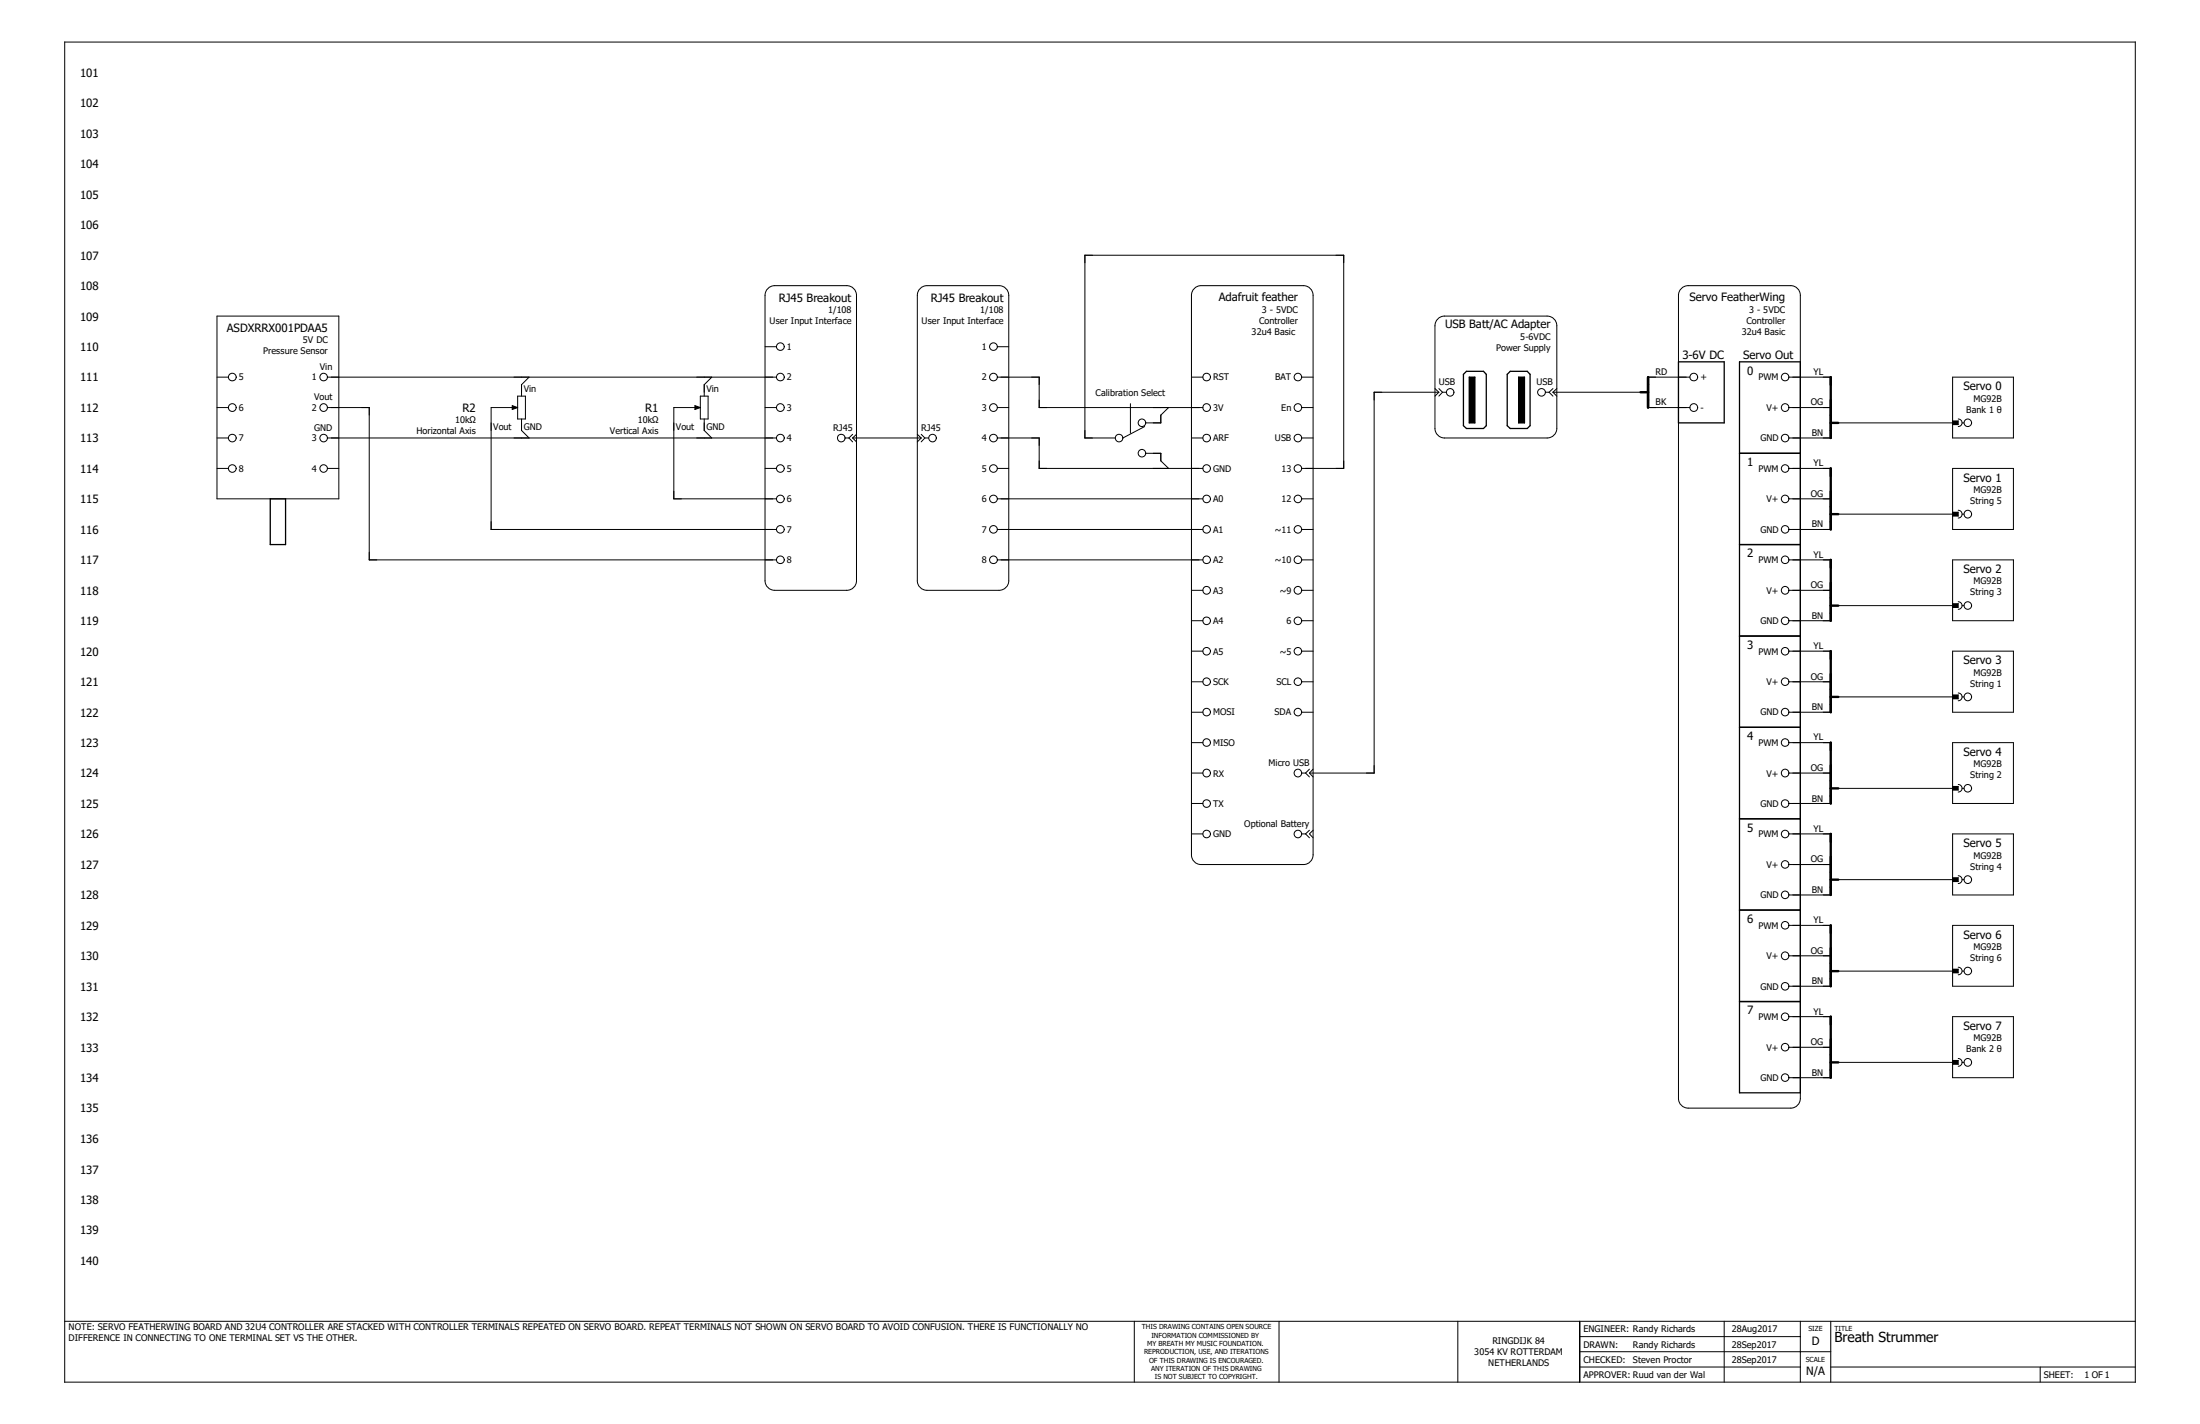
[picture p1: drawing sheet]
<svg xmlns="http://www.w3.org/2000/svg" width="432mm" height="279mm" viewBox="0 0 432 279" stroke-linecap="round" stroke-linejoin="round" font-family="sans-serif">
<path d="M275.8 8.2l-263.1 263M12.6 221.6l76.7 49.6M12.6 271.1l.1 .1" fill="none" stroke="#fff" stroke-width=".2"/>
<g fill="none" stroke="#000" stroke-width=".2">
<path d="M12.7 8.3h406.4v262.9h-406.4zM150.7 56.6l.9-.5 .5-.1h14.1a1.9 1.9 0 0 1 1.9 2v56a1.89 1.89 0 0 1-1.9 1.8h-14.1a1.89 1.89 0 0 1-1.9-1.8v-56v-.6zM180.6 56.6l.8-.5 .5-.1h14.2a1.9 1.9 0 0 1 1.9 2v56a1.89 1.89 0 0 1-1.9 1.8h-14.2a1.89 1.89 0 0 1-1.9-1.8v-56l.1-.6zM234.4 56.6l.8-.5 .5-.1h20.2a1.89 1.89 0 0 1 1.8 2v109.7a1.89 1.89 0 0 1-1.8 1.9h-20.2a1.89 1.89 0 0 1-1.9-1.9v-109.7l.1-.6zM330 56.6l.8-.5 .5-.1h20.2a1.89 1.89 0 0 1 1.9 2v157.5a1.89 1.89 0 0 1-1.9 1.9h-20.2a1.9 1.9 0 0 1-1.9-1.9v-157.5l.1-.6zM42.6 74h2.2M42.6 80h2.2M42.6 62h23.9v35.9h-23.9zM64.3 74h88.1M64.3 80h8.2v29.9h79.9M100.5 79.6l1.1 .4-1.1 .3zM101.6 80h-5.2v23.9h56"/>
<path d="M101.6 77.7h1.5v4.5h-1.5zM103.8 74l-1.4 1.5v2.2M136.4 79.6l1.1 .4-1.1 .3zM137.5 80h-5.3v17.9h20.2M137.5 77.7h1.5v4.5h-1.5zM139.7 74l-1.5 1.5v2.2M150.2 80h2.2M150.2 68h2.2M195.7 74h8.3v6h32.1M195.7 80h2.3M195.7 68h2.3M221.9 79.2v5.8"/>
<path d="M229.4 80l-1.6 1.4v1.6h-2.9M233.8 74h2.3M255.5 74h2.2M255.5 80h2.2M281.6 76.2l.8 .8M282.2 62.6l.8-.5 .5-.1h20.2a1.9 1.9 0 0 1 1.9 1.9v20.2a1.89 1.89 0 0 1-1.9 1.8h-20.2a1.88 1.88 0 0 1-1.9-1.8v-20.2l.1-.5zM282.4 77h-12.7v74.7h-12.7M282.4 77l-.8 .7M282.4 76.2l.7 .8M283.1 77h.8M283.1 77l-.7 .7M303.3 77h.7"/>
<path d="M304 77l.8 .7M304.8 77h18.7M304.8 76.2l-.8 .8M304.8 77l.8 .7M305.6 76.2l-.8 .8M323.5 74h8.2M323.5 80h8.2M351.1 74h8.2M351.1 80h8.2M383.2 74h12v11.9h-12zM42.6 85.9h2.2M42.6 91.9h2.2"/>
<path d="M64.3 85.9h88.1M64.3 91.9h2.2M102.4 82.2v2.3l1.4 1.4M138.2 82.2v2.3l1.5 1.4M150.2 91.9h2.2M165.9 85.9h.7M166.6 85.9l.7 .8M167.3 85.9h13.5M167.3 85.2l-.7 .7M167.3 85.9l.8 .8M168.1 85.2l-.8 .7M180 85.2l.8 .7"/>
<path d="M180.8 85.9l-.8 .8M180.8 85.2l.7 .7M181.5 85.9h.8M181.5 85.9l-.7 .8M195.7 85.9h8.3v6h32.1M195.7 91.9h2.3M195.7 97.9h40.4M218.9 85.9h-6v-35.8h50.8v41.8h-8.2M224.7 83.7l-4.3 2.2M224.9 88.9h2.9v1.5l1.6 1.5M233.8 85.9h2.3M255.5 85.9h2.2"/>
<path d="M255.5 97.9h2.2M351.1 85.9h8.2M351.1 91.9h8.2M351.1 97.9h8.2M359.3 83h23.9M383.2 91.9h12v12h-12zM383.2 82.6h1.1v.7h-1.1M384.3 82.2a.74 .74 0 0 1 .8 .8 .74 .74 0 0 1-.8 .7M385.1 83h.4M195.7 103.9h40.4M195.7 109.9h40.4M233.8 115.8h2.3"/>
<path d="M255.5 103.9h2.2M255.5 109.9h2.2M255.5 115.8h2.2M351.1 103.9h8.2M351.1 109.9h8.2M351.1 115.8h8.2M359.3 100.9h23.9M359.3 118.8h23.9M383.2 109.9h12v11.9h-12zM383.2 100.5h1.1v.8h-1.1M383.2 118.4h1.1v.8h-1.1M384.3 100.1a.76 .76 0 0 1 .8 .8 .76 .76 0 0 1-.8 .7"/>
<path d="M384.3 118.1a.74 .74 0 0 1 .8 .7 .74 .74 0 0 1-.8 .7M385.1 100.9h.4M385.1 118.8h.4M233.8 121.8h2.3M233.8 127.8h2.3M233.8 139.7h2.3M233.8 133.8h2.3M255.5 121.8h2.2M255.5 127.8h2.2M255.5 139.7h2.2M255.5 133.8h2.2M351.1 121.8h8.2"/>
<path d="M351.1 127.8h8.2M351.1 139.7h8.2M351.1 133.8h8.2M359.3 136.7h23.9M383.2 127.8h12v11.9h-12zM383.2 136.4h1.1v.7h-1.1M384.3 136a.76 .76 0 0 1 .8 .7 .76 .76 0 0 1-.8 .8M385.1 136.7h.4M233.8 145.7h2.3M233.8 157.6h2.3M233.8 151.7h2.3M255.5 151.7h.7"/>
<path d="M256.2 151.7l.8 .7M257 150.9l-.8 .8M257 151.7l.7 .7M257.7 150.9l-.7 .8M351.1 145.7h8.2M351.1 157.6h8.2M351.1 151.7h8.2M359.3 154.7h23.9M383.2 145.7h12v11.9h-12zM383.2 154.3h1.1v.7h-1.1M384.3 153.9a.74 .74 0 0 1 .8 .8 .74 .74 0 0 1-.8 .7M385.1 154.7h.4"/>
<path d="M233.8 163.6h2.3M255.5 163.6h.7M256.2 163.6l.8 .8M257 162.9l-.8 .7M257.7 162.9l-.7 .7 .7 .8M351.1 163.6h8.2M351.1 175.6h8.2M351.1 169.6h8.2M359.3 172.6h23.9M383.2 163.6h12v12h-12zM383.2 172.2h1.1v.8h-1.1M384.3 171.8a.76 .76 0 0 1 .8 .8 .76 .76 0 0 1-.8 .8"/>
<path d="M385.1 172.6h.4M351.1 181.6h8.2M351.1 193.5h8.2M351.1 187.5h8.2M351.1 199.5h8.2M359.3 190.5h23.9M383.2 181.6h12v11.9h-12zM383.2 199.5h12v12h-12zM383.2 190.2h1.1v.7h-1.1M384.3 189.8a.74 .74 0 0 1 .8 .7 .74 .74 0 0 1-.8 .8M385.1 190.5h.4M351.1 211.5h8.2"/>
<path d="M351.1 205.5h8.2M359.3 208.4h23.9M383.2 208.1h1.1v.7h-1.1M384.3 207.7a.76 .76 0 0 1 .8 .7 .76 .76 0 0 1-.8 .8M385.1 208.4h.4M12.7 259.2h406.4M222.6 259.2v12M251 259.2v12M286.1 259.2v12M310 259.2v12M338.4 259.2v12M353.4 259.2v12"/>
<path d="M359.3 259.2v12M310 268.2h43.4M310 265.2h49.3M310 262.3h43.4M359.3 268.2h59.8M400.4 268.2v3"/>
<circle cx="45.6" cy="80" r=".76"/>
<circle cx="45.6" cy="74" r=".76"/>
<circle cx="63.5" cy="80" r=".75"/>
<circle cx="63.5" cy="74" r=".75"/>
<circle cx="153.2" cy="80" r=".76"/>
<circle cx="153.2" cy="74" r=".76"/>
<circle cx="153.2" cy="68" r=".75"/>
<circle cx="195" cy="80" r=".76"/>
<circle cx="195" cy="74" r=".76"/>
<circle cx="195" cy="68" r=".75"/>
<circle cx="236.8" cy="80" r=".76"/>
<circle cx="236.8" cy="74" r=".75"/>
<circle cx="254.7" cy="80" r=".75"/>
<circle cx="254.7" cy="74" r=".74"/>
<circle cx="284.6" cy="77" r=".74"/>
<circle cx="302.6" cy="77" r=".75"/>
<circle cx="332.4" cy="80" r=".76"/>
<circle cx="332.4" cy="74" r=".76"/>
<circle cx="350.4" cy="80" r=".75"/>
<circle cx="350.4" cy="74" r=".75"/>
<circle cx="45.6" cy="86" r=".75"/>
<circle cx="45.6" cy="91.9" r=".75"/>
<circle cx="63.5" cy="86" r=".74"/>
<circle cx="63.5" cy="91.9" r=".74"/>
<circle cx="153.2" cy="86" r=".75"/>
<circle cx="153.2" cy="91.9" r=".75"/>
<circle cx="153.2" cy="97.9" r=".75"/>
<circle cx="165.1" cy="86" r=".75"/>
<circle cx="183" cy="86" r=".74"/>
<circle cx="195" cy="86" r=".75"/>
<circle cx="195" cy="91.9" r=".75"/>
<circle cx="195" cy="97.9" r=".75"/>
<circle cx="219.6" cy="86" r=".74"/>
<circle cx="224.1" cy="88.9" r=".74"/>
<circle cx="224.1" cy="83" r=".74"/>
<circle cx="236.8" cy="86" r=".75"/>
<circle cx="236.8" cy="97.9" r=".75"/>
<circle cx="236.8" cy="91.9" r=".75"/>
<circle cx="254.7" cy="86" r=".74"/>
<circle cx="254.7" cy="91.9" r=".74"/>
<circle cx="254.7" cy="97.9" r=".74"/>
<circle cx="350.4" cy="86" r=".74"/>
<circle cx="350.4" cy="97.9" r=".74"/>
<circle cx="350.4" cy="91.9" r=".74"/>
<circle cx="386.2" cy="83" r=".74"/>
<circle cx="153.2" cy="109.8" r=".76"/>
<circle cx="153.2" cy="103.9" r=".75"/>
<circle cx="195" cy="109.8" r=".76"/>
<circle cx="195" cy="103.9" r=".75"/>
<circle cx="236.8" cy="115.8" r=".76"/>
<circle cx="236.8" cy="109.8" r=".75"/>
<circle cx="236.8" cy="103.9" r=".75"/>
<circle cx="254.7" cy="115.8" r=".75"/>
<circle cx="254.7" cy="109.8" r=".74"/>
<circle cx="254.7" cy="103.9" r=".74"/>
<circle cx="350.4" cy="115.8" r=".75"/>
<circle cx="350.4" cy="109.8" r=".75"/>
<circle cx="350.4" cy="103.9" r=".74"/>
<circle cx="386.2" cy="100.9" r=".75"/>
<circle cx="386.2" cy="118.8" r=".74"/>
<circle cx="236.8" cy="121.8" r=".75"/>
<circle cx="236.8" cy="139.7" r=".75"/>
<circle cx="236.8" cy="133.8" r=".75"/>
<circle cx="236.8" cy="127.8" r=".75"/>
<circle cx="254.7" cy="121.8" r=".74"/>
<circle cx="254.7" cy="133.8" r=".74"/>
<circle cx="254.7" cy="139.7" r=".74"/>
<circle cx="254.7" cy="127.8" r=".74"/>
<circle cx="350.4" cy="121.8" r=".74"/>
<circle cx="350.4" cy="133.8" r=".74"/>
<circle cx="350.4" cy="139.7" r=".74"/>
<circle cx="350.4" cy="127.8" r=".74"/>
<circle cx="386.2" cy="136.7" r=".75"/>
<circle cx="236.8" cy="151.7" r=".76"/>
<circle cx="236.8" cy="145.7" r=".75"/>
<circle cx="236.8" cy="157.7" r=".75"/>
<circle cx="254.7" cy="151.7" r=".75"/>
<circle cx="350.4" cy="151.7" r=".75"/>
<circle cx="350.4" cy="145.7" r=".75"/>
<circle cx="350.4" cy="157.7" r=".74"/>
<circle cx="386.2" cy="154.7" r=".74"/>
<circle cx="236.8" cy="163.6" r=".75"/>
<circle cx="254.7" cy="163.6" r=".74"/>
<circle cx="350.4" cy="175.6" r=".74"/>
<circle cx="350.4" cy="169.6" r=".74"/>
<circle cx="350.4" cy="163.6" r=".74"/>
<circle cx="386.2" cy="172.6" r=".75"/>
<circle cx="350.4" cy="187.5" r=".75"/>
<circle cx="350.4" cy="181.6" r=".75"/>
<circle cx="350.4" cy="193.5" r=".74"/>
<circle cx="350.4" cy="199.5" r=".74"/>
<circle cx="386.2" cy="190.5" r=".74"/>
<circle cx="350.4" cy="211.4" r=".74"/>
<circle cx="350.4" cy="205.5" r=".74"/>
<circle cx="386.2" cy="208.4" r=".75"/>
</g>
<g fill="none" stroke="#000" stroke-width=".47">
<path d="M322 77h1.5M323.5 74v6M359.3 74v11.9M359.3 91.9v12M359.3 83h1.5M359.3 109.9v11.9M359.3 100.9h1.5M359.3 118.8h1.5M359.3 127.8v11.9M359.3 136.7h1.5M359.3 145.7v11.9M359.3 154.7h1.5"/>
<path d="M359.3 163.6v12M359.3 172.6h1.5M359.3 181.6v11.9M359.3 199.5v12M359.3 190.5h1.5M359.3 208.4h1.5"/>
</g>
<g fill="none" stroke="#000" stroke-width=".25">
<path d="M287.8 72.9h3.4l.5 .5v10.1l-.5 .6h-3.4l-.6-.6v-10.1zM288.4 74h1.1v9h-1.1zM296.4 72.9h3.4l.5 .5v10.1l-.5 .6h-3.4l-.6-.6v-10.1zM298.1 74h1.1v9h-1.1zM329.4 71h9v12h-9zM341.4 71h12v143.4h-12zM53 97.9h3v8.9h-3zM341.4 88.9h12M341.4 106.8h12M341.4 124.8h12M341.4 142.7h12M341.4 160.7h12"/>
<path d="M341.4 178.6h12M341.4 196.5h12"/>
</g>
<path d="M100.5 79.6l1.1 .4-1.1 .3zM136.4 79.6l1.1 .4-1.1 .3zM288.4 74h1.1v9h-1.1zM298.1 74h1.1v9h-1.1zM383.2 82.6h1.1v.7h-1.1zM383.2 100.5h1.1v.8h-1.1zM383.2 118.4h1.1v.8h-1.1zM383.2 136.4h1.1v.7h-1.1zM383.2 154.3h1.1v.7h-1.1zM383.2 172.2h1.1v.8h-1.1zM383.2 190.2h1.1v.7h-1.1zM383.2 208.1h1.1v.7h-1.1z" fill="#000"/>
<text font-size="2.7" x="360.1" y="263.3">Breath Strummer</text>
<g font-size="2.2">
<text x="15.7" y="15.1">101</text>
<text x="15.7" y="21">102</text>
<text x="15.7" y="27.1">103</text>
<text x="15.7" y="33">104</text>
<text x="15.7" y="39">105</text>
<text x="15.7" y="45">106</text>
<text x="15.7" y="50.9">107</text>
<text x="15.7" y="56.9">108</text>
<text x="152.9" y="59.2">RJ45 Breakout</text>
<text x="182.7" y="59.2">RJ45 Breakout</text>
<text x="239.2" y="59.1">Adafruit feather</text>
<text x="331.6" y="59.1">Servo FeatherWing</text>
<text x="15.7" y="62.9">109</text>
<text x="44.5" y="65.1">ASDXRRX001PDAA5</text>
<text x="283.6" y="64.4">USB Batt/AC Adapter</text>
<text x="15.7" y="68.9">110</text>
<text x="330.2" y="70.5">3-6V DC</text>
<text x="342.1" y="70.5">Servo Out</text>
<text x="15.7" y="74.8">111</text>
<text x="342.9" y="73.5">0</text>
<text x="385.4" y="76.6">Servo 0</text>
<text x="15.7" y="80.8">112</text>
<text x="90.8" y="80.8">R2</text>
<text x="126.6" y="80.8">R1</text>
<text x="15.7" y="86.8">113</text>
<text x="15.7" y="92.8">114</text>
<text x="342.9" y="91.4">1</text>
<text x="385.4" y="94.5">Servo 1</text>
<text x="15.7" y="98.8">115</text>
<text x="15.7" y="104.7">116</text>
<text x="15.7" y="110.7">117</text>
<text x="342.9" y="109.3">2</text>
<text x="385.4" y="112.4">Servo 2</text>
<text x="15.7" y="116.7">118</text>
<text x="15.7" y="122.6">119</text>
<text x="15.7" y="128.7">120</text>
<text x="342.9" y="127.3">3</text>
<text x="385.4" y="130.3">Servo 3</text>
<text x="15.7" y="134.6">121</text>
<text x="15.7" y="140.6">122</text>
<text x="15.7" y="146.6">123</text>
<text x="342.9" y="145.2">4</text>
<text x="385.4" y="148.3">Servo 4</text>
<text x="15.7" y="152.5">124</text>
<text x="15.7" y="158.5">125</text>
<text x="15.7" y="164.5">126</text>
<text x="342.9" y="163.2">5</text>
<text x="385.4" y="166.2">Servo 5</text>
<text x="15.7" y="170.5">127</text>
<text x="15.7" y="176.4">128</text>
<text x="15.7" y="182.4">129</text>
<text x="342.9" y="181.1">6</text>
<text x="385.4" y="184.2">Servo 6</text>
<text x="15.7" y="188.4">130</text>
<text x="15.7" y="194.4">131</text>
<text x="15.7" y="200.4">132</text>
<text x="342.9" y="199">7</text>
<text x="385.4" y="202.1">Servo 7</text>
<text x="15.7" y="206.3">133</text>
<text x="15.7" y="212.3">134</text>
<text x="15.7" y="218.3">135</text>
<text x="15.7" y="224.2">136</text>
<text x="15.7" y="230.3">137</text>
<text x="15.7" y="236.2">138</text>
<text x="15.7" y="242.2">139</text>
<text x="15.7" y="248.2">140</text>
<text x="355.6" y="263.9">D</text>
<text x="354.5" y="269.8">N/A</text>
</g>
<g font-size="1.8">
<text x="151" y="63.6">User Input Interface</text>
<text x="162.6" y="61.5">1/108</text>
<text x="180.9" y="63.6">User Input Interface</text>
<text x="192.4" y="61.5">1/108</text>
<text x="245.7" y="65.7">32u4 Basic</text>
<text x="247.1" y="63.5">Controller</text>
<text x="247.7" y="61.3">3 - 5VDC</text>
<text x="341.8" y="65.7">32u4 Basic</text>
<text x="342.8" y="63.5">Controller</text>
<text x="343.3" y="61.3">3 - 5VDC</text>
<text x="51.6" y="69.5">Pressure Sensor</text>
<text x="59.4" y="67.4">5V DC</text>
<text x="154.4" y="68.7">1</text>
<text x="192.7" y="68.7">1</text>
<text x="293.6" y="68.8">Power Supply</text>
<text x="298.4" y="66.6">5-6VDC</text>
<text x="46.9" y="74.6">5</text>
<text x="61.2" y="74.6">1</text>
<text x="62.8" y="72.6">Vin</text>
<text x="102.8" y="76.9">Vin</text>
<text x="138.6" y="76.9">Vin</text>
<text x="154.4" y="74.6">2</text>
<text x="192.7" y="74.6">2</text>
<text x="215" y="77.7">Calibration Select</text>
<text x="238.1" y="74.6">RST</text>
<text x="250.3" y="74.6">BAT</text>
<text x="282.4" y="75.6">USB</text>
<text x="301.6" y="75.6">USB</text>
<text x="325" y="73.6">RD</text>
<text x="333.8" y="74.6">+</text>
<text x="345.1" y="74.6">PWM</text>
<text x="355.9" y="73.6">YL</text>
<text x="46.9" y="80.6">6</text>
<text x="61.2" y="80.6">2</text>
<text x="61.6" y="78.6">Vout</text>
<text x="89.3" y="83.1">10kΩ</text>
<text x="125.2" y="83.1">10kΩ</text>
<text x="154.4" y="80.6">3</text>
<text x="192.7" y="80.6">3</text>
<text x="238.1" y="80.6">3V</text>
<text x="251.5" y="80.6">En</text>
<text x="325" y="79.5">BK</text>
<text x="333.8" y="80.6">-</text>
<text x="346.7" y="80.6">V+</text>
<text x="355.4" y="79.5">OG</text>
<text x="385.9" y="81">Bank 1 θ</text>
<text x="387.4" y="78.8">MG92B</text>
<text x="46.9" y="86.6">7</text>
<text x="61.2" y="86.6">3</text>
<text x="61.7" y="84.5">GND</text>
<text x="81.7" y="85.2">Horizontal Axis</text>
<text x="96.8" y="84.4">Vout</text>
<text x="102.8" y="84.4">GND</text>
<text x="119.7" y="85.2">Vertical Axis</text>
<text x="132.7" y="84.4">Vout</text>
<text x="138.6" y="84.4">GND</text>
<text x="154.4" y="86.6">4</text>
<text x="163.5" y="84.5">RJ45</text>
<text x="180.8" y="84.5">RJ45</text>
<text x="192.7" y="86.6">4</text>
<text x="238.1" y="86.6">ARF</text>
<text x="250.2" y="86.6">USB</text>
<text x="345.5" y="86.6">GND</text>
<text x="355.6" y="85.5">BN</text>
<text x="46.9" y="92.6">8</text>
<text x="61.2" y="92.6">4</text>
<text x="154.4" y="92.6">5</text>
<text x="192.7" y="92.6">5</text>
<text x="238.1" y="92.6">GND</text>
<text x="251.5" y="92.6">13</text>
<text x="345.1" y="92.6">PWM</text>
<text x="355.9" y="91.5">YL</text>
<text x="154.4" y="98.6">6</text>
<text x="192.7" y="98.6">6</text>
<text x="238.1" y="98.6">A0</text>
<text x="251.5" y="98.6">12</text>
<text x="346.7" y="98.6">V+</text>
<text x="355.4" y="97.5">OG</text>
<text x="386.7" y="98.9">String 5</text>
<text x="387.4" y="96.7">MG92B</text>
<text x="154.4" y="104.5">7</text>
<text x="192.7" y="104.5">7</text>
<text x="238.1" y="104.5">A1</text>
<text x="250.2" y="104.5">~11</text>
<text x="345.5" y="104.5">GND</text>
<text x="355.6" y="103.5">BN</text>
<text x="154.4" y="110.5">8</text>
<text x="192.7" y="110.5">8</text>
<text x="238.1" y="110.5">A2</text>
<text x="250.2" y="110.5">~10</text>
<text x="345.1" y="110.5">PWM</text>
<text x="355.9" y="109.4">YL</text>
<text x="238.1" y="116.5">A3</text>
<text x="251.2" y="116.5">~9</text>
<text x="346.7" y="116.5">V+</text>
<text x="355.4" y="115.4">OG</text>
<text x="386.7" y="116.8">String 3</text>
<text x="387.4" y="114.7">MG92B</text>
<text x="238.1" y="122.5">A4</text>
<text x="252.5" y="122.5">6</text>
<text x="345.5" y="122.5">GND</text>
<text x="355.6" y="121.4">BN</text>
<text x="238.1" y="128.4">A5</text>
<text x="251.2" y="128.4">~5</text>
<text x="345.1" y="128.4">PWM</text>
<text x="355.9" y="127.4">YL</text>
<text x="238.1" y="134.4">SCK</text>
<text x="250.5" y="134.4">SCL</text>
<text x="346.7" y="134.4">V+</text>
<text x="355.4" y="133.4">OG</text>
<text x="386.7" y="134.8">String 1</text>
<text x="387.4" y="132.6">MG92B</text>
<text x="238.1" y="140.4">MOSI</text>
<text x="250.1" y="140.4">SDA</text>
<text x="345.5" y="140.4">GND</text>
<text x="355.6" y="139.3">BN</text>
<text x="238.1" y="146.4">MISO</text>
<text x="345.1" y="146.4">PWM</text>
<text x="355.9" y="145.3">YL</text>
<text x="238.1" y="152.4">RX</text>
<text x="249" y="150.3">Micro USB</text>
<text x="346.7" y="152.4">V+</text>
<text x="355.4" y="151.3">OG</text>
<text x="386.7" y="152.7">String 2</text>
<text x="387.4" y="150.5">MG92B</text>
<text x="238.1" y="158.3">TX</text>
<text x="345.5" y="158.3">GND</text>
<text x="355.6" y="157.3">BN</text>
<text x="238.1" y="164.3">GND</text>
<text x="244.2" y="162.3">Optional Battery</text>
<text x="345.1" y="164.3">PWM</text>
<text x="355.9" y="163.2">YL</text>
<text x="346.7" y="170.3">V+</text>
<text x="355.4" y="169.2">OG</text>
<text x="386.7" y="170.6">String 4</text>
<text x="387.4" y="168.4">MG92B</text>
<text x="345.5" y="176.2">GND</text>
<text x="355.6" y="175.2">BN</text>
<text x="345.1" y="182.2">PWM</text>
<text x="355.9" y="181.1">YL</text>
<text x="346.7" y="188.2">V+</text>
<text x="355.4" y="187.1">OG</text>
<text x="386.7" y="188.6">String 6</text>
<text x="387.4" y="186.4">MG92B</text>
<text x="345.5" y="194.2">GND</text>
<text x="355.6" y="193.1">BN</text>
<text x="345.1" y="200.2">PWM</text>
<text x="355.9" y="199.1">YL</text>
<text x="346.7" y="206.1">V+</text>
<text x="355.4" y="205.1">OG</text>
<text x="385.9" y="206.5">Bank 2 θ</text>
<text x="387.4" y="204.3">MG92B</text>
<text x="345.5" y="212.1">GND</text>
<text x="355.6" y="211">BN</text>
<text x="13.5" y="261">NOTE: SERVO FEATHERWING BOARD AND 32U4 CONTROLLER ARE STACKED WITH CONTROLLER TERMINALS REPEATED ON SERVO BOARD. REPEAT TERMINALS NOT SHOWN ON SERVO BOARD TO AVOID CONFUSION. THERE IS FUNCTIONALLY NO</text>
<text x="13.5" y="263.2">DIFFERENCE IN CONNECTING TO ONE TERMINAL SET VS THE OTHER.</text>
<text x="292.9" y="263.7">RINGDIJK 84</text>
<text x="310.8" y="261.4">ENGINEER: Randy Richards</text>
<text x="339.9" y="261.4">28Aug2017</text>
<text x="289.4" y="265.9">3054 KV ROTTERDAM</text>
<text x="292.1" y="268.1">NETHERLANDS</text>
<text x="310.8" y="264.4">DRAWN:</text>
<text x="310.8" y="267.4">CHECKED:</text>
<text x="320.5" y="267.4">Steven Proctor</text>
<text x="320.5" y="264.4">Randy Richards</text>
<text x="339.9" y="267.4">28Sep2017</text>
<text x="339.9" y="264.4">28Sep2017</text>
<text x="310.8" y="270.4">APPROVER: Ruud van der Wal</text>
<text x="401.2" y="270.4">SHEET:</text>
<text x="409.2" y="270.4">1 OF 1</text>
</g>
<g font-size="1.4">
<text x="224.1" y="260.9">THIS DRAWING CONTAINS OPEN SOURCE</text>
<text x="226" y="262.5">INFORMATION COMMISSIONED BY</text>
<text x="355" y="261.2">SIZE</text>
<text x="360.1" y="261.2">TITLE</text>
<text x="224.5" y="265.7">REPRODUCTION, USE, AND ITERATIONS</text>
<text x="225.2" y="264.1">MY BREATH MY MUSIC FOUNDATION.</text>
<text x="225.6" y="267.3">OF THIS DRAWING IS ENCOURAGED.</text>
<text x="226" y="269">ANY ITERATION OF THIS DRAWING</text>
<text x="354.5" y="267.2">SCALE</text>
<text x="226.7" y="270.6">IS NOT SUBJECT TO COPYRIGHT.</text>
</g>
</svg>
